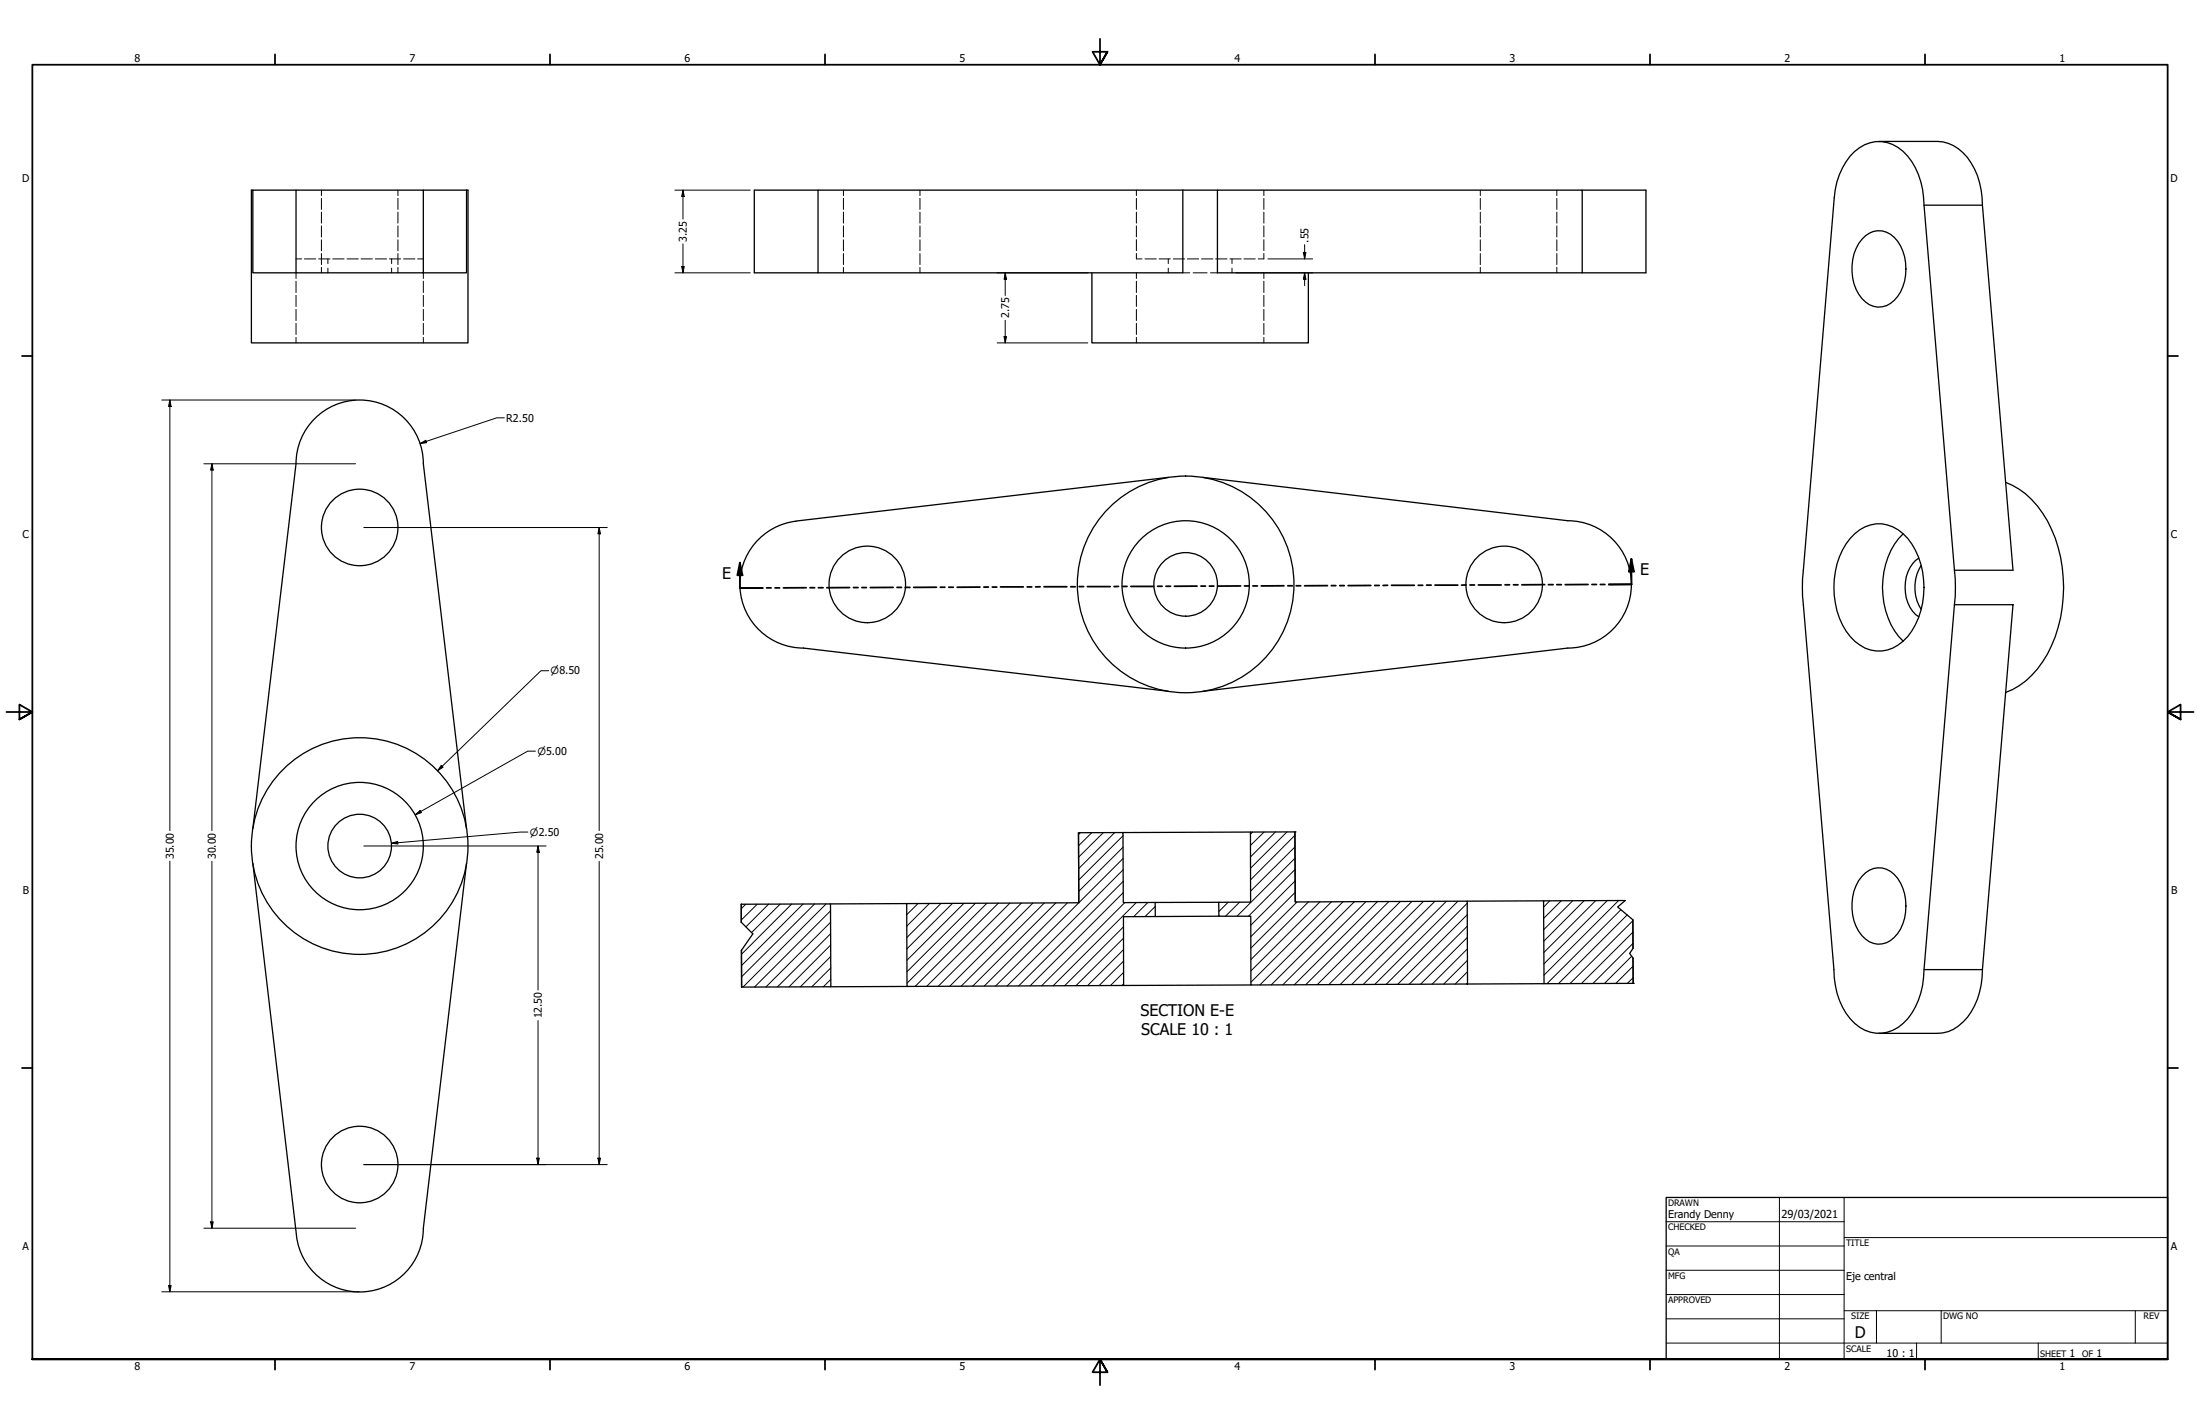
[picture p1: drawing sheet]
<svg xmlns="http://www.w3.org/2000/svg" width="864mm" height="559mm" viewBox="0 0 864 559" stroke-linecap="round" stroke-linejoin="round" font-family="sans-serif">
<!-- layer: Hatch (ANSI) -->
<g fill="none" stroke="#000" stroke-width=".39">
<path d="M424.1 326.8l-.7 .7M428.6 326.8l-5.2 5.1M433.1 326.8l-9.7 9.6M437.6 326.7l-14.2 14.2M440.9 336.9l-50.1 50M440.9 332.4l-17.5 17.4M440.9 327.9l-17.5 17.5M491.7 326.5l-.8 .8M496.2 326.5l-5.3 5.3M500.7 326.5l-9.8 9.8M505.2 326.5l-14.3 14.2M508.3 327.8l-17.4 17.4"/>
<path d="M508.4 336.7l-22.8 22.8M508.4 332.3l-17.5 17.4M292.7 354.8l-1.7 1.8M297.2 354.8l-6.2 6.2M301.8 354.8l-9 8.9M306.3 354.8l-11.3 11.2M310.8 354.8l-19.7 19.7M315.3 354.7l-24.2 24.2M319.8 354.7l-28.7 28.6M324.3 354.7l-32.6 32.6M326 357.4l-29.8 29.9M360.4 354.6l-4.5 4.4"/>
<path d="M364.9 354.5l-9 9M369.4 354.5l-13.4 13.4M373.9 354.5l-17.9 17.9M378.4 354.5l-22.4 22.4M382.9 354.5l-26.9 26.8M387.4 354.5l-31.4 31.3M391.9 354.4l-32.6 32.6M396.4 354.4l-32.6 32.6M400.9 354.4l-32.6 32.6M405.4 354.4l-32.6 32.6M410 354.3l-32.7 32.7M414.5 354.3l-32.7 32.7"/>
<path d="M419 354.3l-32.7 32.7M440.9 341.3l-45.5 45.6M440.9 350.3l-36.5 36.5M440.9 345.8l-41 41.1M441.5 354.2l-32.6 32.6M446 354.2l-32.6 32.6M450.5 354.2l-5.5 5.5M453.5 355.7l-4 4M482.1 354.1l-3.6 3.6M486.6 354l-5.5 5.5M508.4 345.7l-17.4 17.4M508.4 341.2l-18.3 18.3"/>
<path d="M508.4 350.1l-17.4 17.5M509.1 353.9l-18.1 18.1M513.7 353.9l-22.7 22.7M518.2 353.9l-27.2 27.1M522.7 353.9l-31.7 31.5M527.2 353.9l-32.7 32.6M531.7 353.8l-32.7 32.7M536.2 353.8l-32.6 32.7M540.7 353.8l-32.6 32.7M545.2 353.8l-32.6 32.6M549.7 353.8l-32.6 32.6M554.2 353.8l-32.6 32.6"/>
<path d="M558.7 353.8l-32.6 32.5M563.2 353.7l-32.6 32.6M567.8 353.7l-32.7 32.6M572.3 353.7l-32.7 32.6M575.9 359l-27.3 27.3M575.9 354.5l-31.8 31.8M608.3 353.5l-2.3 2.4M612.8 353.5l-6.8 6.9M617.3 353.5l-11.3 11.3M621.9 353.4l-15.9 15.9M626.4 353.4l-20.4 20.4M630.9 353.4l-24.9 24.9"/>
<path d="M635.4 353.4l-29.4 29.3M636.3 357l-29 29M638.7 359l-26.9 27M326 361.9l-25.3 25.4M326.1 375.3l-11.9 11.9M326.1 370.8l-16.4 16.5M326.1 366.4l-20.9 20.9M326.1 379.8l-7.4 7.4M441 368.2l-18.6 18.6M441 363.7l-23.1 23.1M441.1 377.1l-9.7 9.7M441.1 372.6l-14.2 14.2"/>
<path d="M576 372.4l-13.8 13.8M576 367.9l-18.3 18.3M576 363.4l-22.9 22.9M576.1 376.8l-9.4 9.4M640.5 375.2l-10.7 10.8M641 361.3l-24.7 24.7M641 379.2l-6.7 6.7M641 370.2l-15.7 15.8M641 365.8l-20.2 20.2M326.1 384.3l-2.9 2.9M441.1 386.1l-.7 .6M441.1 381.6l-5.2 5.1"/>
<path d="M576.1 385.8l-.4 .3M576.1 381.3l-4.9 4.9M641.1 383.7l-2.3 2.2"/>
</g>
<!-- layer: Hidden (ANSI) -->
<g fill="none" stroke="#000" stroke-width=".39">
<path d="M126.2 74.6v2.2M126.2 77.9v4.3M156.2 74.6v2.2M156.2 77.9v4.3M331.1 74.6v2.2M331.1 77.9v4.3M361.1 74.6v2.2M361.1 77.9v4.3M446.1 74.6v2.2M446.1 77.9v4.3M496.1 74.6v2.2M496.1 77.9v4.3"/>
<path d="M581.1 74.6v2.2M581.1 77.9v4.3M611.1 74.6v2.2M611.1 77.9v4.3M126.2 83.2v4.4M126.2 88.6v4.4M126.2 94.1v4.3M126.2 99.5v4.3M156.2 83.2v4.4M156.2 88.6v4.4M156.2 94.1v4.3M156.2 99.5v4.3"/>
<path d="M331.1 83.2v4.4M331.1 88.6v4.4M331.1 94.1v4.3M331.1 99.5v4.3M361.1 83.2v4.4M361.1 88.6v4.4M361.1 94.1v4.3M361.1 99.5v4.3M446.1 99.4v2.2h2.2M446.1 83.2v4.4M446.1 88.6v4.4M446.1 94v4.4"/>
<path d="M496.1 99.4v2.2h-2.2M496.1 83.2v4.4M496.1 88.6v4.4M496.1 94v4.4M581.1 83.2v4.4M581.1 88.6v4.4M581.1 94.1v4.3M581.1 99.5v4.3M611.1 83.2v4.4M611.1 88.6v4.4M611.1 94.1v4.3M611.1 99.5v4.3"/>
<path d="M116.2 101.6h2.2M116.2 107.1v2.2M116.2 110.4v4.4M116.2 115.9v4.4M119.5 101.6h4.5M125.1 101.6h4.4M126.2 104.9v2.2M128.7 101.6v1.8M128.7 105.2v1.9M130.6 101.6h4.5M136.2 101.6h4.5M141.7 101.6h4.5"/>
<path d="M147.3 101.6h4.5M152.8 101.6h4.5M153.7 101.6v1.8M153.7 105.2v1.9M156.2 104.9v2.2M158.4 101.6h4.5M164 101.6h2.2M166.2 107.1v2.2M166.2 110.4v4.4M166.2 115.9v4.4M331.1 104.9v2.2M361.1 104.9v2.2"/>
<path d="M446.1 107.1v2.2M446.1 110.4v4.4M446.1 115.9v4.4M449.5 101.6h4.4M455 101.6h4.4M458.6 101.6v1.8M458.6 105.2v1.9M460.6 101.6h4.4M464.3 107.1h2.7M466.1 101.6h4.4M468.4 107.1h5.4M471.7 101.6h4.4"/>
<path d="M475.2 107.1h2.7M477.2 101.6h4.4M482.8 101.6h4.4M483.6 101.6v1.8M483.6 105.2v1.9M488.3 101.6h4.5M496.1 107.1v2.2M496.1 110.4v4.4M496.1 115.9v4.4M581.1 104.9v2.2M611.1 104.9v2.2M116.2 121.4v4.4"/>
<path d="M116.2 126.9v4.4M116.2 132.4v2.2M166.2 121.4v4.4M166.2 126.9v4.4M166.2 132.4v2.2M446.1 121.4v4.4M446.1 126.9v4.4M446.1 132.4v2.2M496.1 121.4v4.4M496.1 126.9v4.4M496.1 132.4v2.2"/>
</g>
<!-- layer: Visible (ANSI) -->
<g fill="none" stroke="#000" stroke-width=".51">
<path d="M737.6 55.5h22.9a17 17 0 0 1 14.6 10.8 32.5 32.5 0 0 1 3.1 14.2M99.3 74.6h-.6v60h85v-60h-17.5M116.2 74.6h50v32.5h-50zM116.2 74.6h-16.9v32.5h16.9M183.1 74.6v32.5h-16.9M321.1 74.6h-25v32.5h25v-32.5h143.2M464.3 74.6v32.5h-143.2M464.3 74.6h13.6M621.1 74.6h25v32.5h-168.2v-32.5h143.2v32.5M730.9 93.9a8.5 8.5 0 0 1 14 .8 19.3 19.3 0 0 1-1.3 23.2 8.2 8.2 0 0 1-12.7-.7 19.2 19.2 0 0 1 0-23.3zM755.3 80.5a28.9 28.9 0 0 0-8.3-21.1 13.8 13.8 0 0 0-20.8 1.9 29 29 0 0 0-6.2 16.3l-12.1 146.2a60.2 60.2 0 0 0 0 13.5l12 143.2a28.5 28.5 0 0 0 8.2 21.1 13.8 13.8 0 0 0 20.8-1.8 30.3 30.3 0 0 0 6.4-19.3M755.3 80.5h22.9l12 143.3h-23z"/>
<path d="M428.6 107.1v27.5h85v-27.5M458.7 187.3l-146.2 17.2a25 25 0 0 0-22 26.3 25 25 0 0 0 24.9 23.5l143.3 17M472.2 187.3l143.2 17a25 25 0 0 1 25 25 25 25 0 0 1-25 25l-143.2 17M787.3 189.3a33.3 33.3 0 0 1 18 18.4 57 57 0 0 1-1.6 49 32.3 32.3 0 0 1-16.4 15M728.1 209.4a13.7 13.7 0 0 1 20.8 1.9 32.2 32.2 0 0 1 0 38.5 14 14 0 0 1-22.6 0 32.2 32.2 0 0 1 0-38.5zM747.1 209.5a31 31 0 0 0-6.9 30.2 25.5 25.5 0 0 0 6.9 11.9M753.2 219a15 15 0 0 0-3.5 19.3l2.2 2.8 1.3 1M754.1 221.9a16.5 16.5 0 0 0 0 17.2M767.2 237.3h23l-12 143.2h-22.9zM767.2 223.8a60.2 60.2 0 0 1 0 13.5M99.3 338.8l17.1 146.1a25 25 0 0 0 26.2 22 25 25 0 0 0 23.6-24.9M99.3 325.2l16.9-143.2a25 25 0 0 1 25-25 25 25 0 0 1 25 25l16.9 143.2"/>
<path d="M183.1 338.8l-16.9 143.2M423.4 326.8l.1 27.5M490.9 326.5h17.4l.1 27.4 67.5-.3 .2 32.5-85.1 .4v-27h-12.5l-.1-5.4 12.5-.1zM490.9 326.5l-50.1 .2M508.3 326.5l.1 27.4M291 354.8v7.1M291 354.8h.1M291 354.8l35-.1 .1 32.5-35 .1v-14.4M355.9 354.6l67.6-.3-.1-27.5 17.4-.1 .1 27.5 12.6-.1v5.6h-12.5l.1 27-85.1 .4zM355.9 354.6l-29.9 .1M478.4 354.1h-24.9M478.5 359.5l-25 .2"/>
<path d="M605.9 353.5l-30 .1M638 353.4l-32.1 .1 .2 32.5 35-.1-.1-9.9 .1 9.9M732.3 342.5a8.4 8.4 0 0 1 12.6 2.2 19.3 19.3 0 0 1-1.3 23.2 8.2 8.2 0 0 1-12.7-.7 19.2 19.2 0 0 1 0-23.3zM291 372.9l.1 14.4M641 360.9v11.3M356 387.1l-29.9 .1M491 386.5l-49.9 .2M606.1 386l-30 .1M778.2 380.5a27.7 27.7 0 0 1-9.5 22.2 13 13 0 0 1-8.2 2.8h-22.9"/>
<circle cx="141.2" cy="207" r="15"/>
<circle cx="340.5" cy="229.3" r="15"/>
<circle cx="465.4" cy="229.3" r="42.5"/>
<circle cx="465.4" cy="229.3" r="12.5"/>
<circle cx="465.4" cy="229.3" r="25"/>
<circle cx="590.5" cy="229.3" r="15"/>
<circle cx="141.2" cy="332" r="25"/>
<circle cx="141.2" cy="332" r="12.5"/>
<circle cx="141.2" cy="332" r="42.5"/>
<circle cx="141.2" cy="457" r="15"/>
</g>
<!-- layer: Break Line (ANSI) -->
<path d="M638 353.4l-3 2.5 6 5M291 361.9l4.5 4.6-4.5 6.4M641 372.2l-1.3 1.9 1.3 1.9" fill="none" stroke="#000" stroke-width=".51"/>
<!-- layer: Visible (ANSI) -->
<g fill="#000">
<circle cx="508.3" cy="326.5" r=".25"/>
<circle cx="641.1" cy="385.9" r=".25"/>
</g>
<!-- layer: Section Line (ANSI) -->
<g fill="none" stroke="#000" stroke-width=".7">
<path d="M640.4 219.3l1 5h-2zM640.4 219.3l.1 10-9 .1M290.4 220.8l1.1 4.9h-2.1zM290.4 220.8v10h9M300.9 230.7h1.8M304.2 230.7h1.8M316.5 230.6l-9 .1M317.9 230.6h1.9M321.2 230.6h1.9M333.5 230.6h-9M335 230.6h1.8M338.3 230.6h1.8"/>
<path d="M350.6 230.5l-9 .1M352.1 230.5h1.8M355.3 230.5h1.9M367.6 230.4l-9 .1M369.1 230.4h1.8M372.4 230.4h1.8M384.7 230.4h-9M386.2 230.4h1.8M389.5 230.4h1.8M392.7 230.3h9M403.2 230.3h1.8M408.3 230.3h-1.8"/>
<path d="M409.8 230.3h9M420.3 230.3h1.8M423.6 230.2h1.8M426.8 230.2h9M439.1 230.1l-1.8 .1M440.6 230.1h1.8M443.9 230.1h9M454.4 230.1h1.8M457.7 230.1h1.8M469.9 230l-8.9 .1M471.4 230h1.8M474.7 230h1.8"/>
<path d="M487 229.9l-9 .1M488.5 229.9h1.8M491.8 229.9h1.8M504 229.9h-8.9M505.5 229.9h1.8M508.8 229.9h1.8M521.1 229.8l-9 .1M522.6 229.8h1.8M525.9 229.8h1.8M538.1 229.7l-8.9 .1M539.6 229.7h1.8M544.7 229.7h-1.8"/>
<path d="M546.2 229.7h9M556.7 229.7h1.8M560 229.6h1.8M563.3 229.6h9M575.5 229.6h-1.8M577 229.6h1.8M580.3 229.6h9M590.8 229.5h1.8M594.1 229.5h1.8M606.4 229.4l-9 .1M607.8 229.4h1.9M611.1 229.4h1.8"/>
<path d="M623.4 229.4h-9M624.9 229.4h1.8M628.2 229.4h1.8"/>
</g>
<g fill="#000">
<path d="M290.4 220.8l1.1 4.9h-2.1z" fill-rule="evenodd"/>
<path d="M640.4 219.3l1 5h-2z" fill-rule="evenodd"/>
</g>
<!-- layer: Border (ANSI) -->
<g fill="none" stroke="#000" stroke-width=".7">
<path d="M431.8 15.2v10.2l-2.9-5.1h5.8l-2.9 5.1 2.9-5.1M107.9 21.3v4.1M215.9 21.3v4.1M323.8 21.3v4.1M539.8 21.3v4.1M647.7 21.3v4.1M755.6 21.3v4.1M8.6 139.7h4.1M850.9 139.7h4.1M2.5 279.4h10.2l-5.1-2.9v5.8l5.1-2.9-5.1 2.9M861.1 279.4h-10.2l5.1-2.9v5.8l-5.1-2.9 5.1 2.9M8.6 419.1h4.1"/>
<path d="M850.9 419.1h4.1M12.7 533.4v-508h838.2v508h-838.2h838.2M107.9 533.4v4.1M215.9 533.4v4.1M323.8 533.4v4.1M434.7 538.5l-2.9-5.1 2.9 5.1h-5.8l2.9-5.1v10.2M539.8 533.4v4.1M647.7 533.4v4.1M755.6 533.4v4.1"/>
</g>
<!-- layer: Title (ANSI) -->
<g fill="none" stroke="#000" stroke-width=".39">
<path d="M654 479.4h69.9M698.5 469.9v63.5M723.9 469.9v63.5M654 488.9h69.9M654 498.5h69.9M723.9 485.6h127M654 508h69.9M654 517.5h69.9M723.9 514.3h127M736.6 514.3v12.7M762 514.3v12.7M838.2 514.3v12.7"/>
<path d="M654 527h196.9M752.3 527v6.4M800.1 527v6.4"/>
</g>
<path d="M654 469.9h196.9v63.5h-196.9z" fill="none" stroke="#000" stroke-width=".51"/>
<!-- layer: Dimension (ANSI) -->
<g fill="none" stroke="#000" stroke-width=".39">
<path d="M264.9 74.6h29.6M268.1 74.6l.5 2.5h-1zM268.1 74.6v11.4M268.1 95.7v11.4M511.6 99.1h1l-.5 2.5zM512.1 96v5.6M264.9 107.1h29.6M267.6 104.6h1l-.5 2.5zM391.4 107.1h35.6M394.6 107.1l.5 2.5h-1zM394.6 107.1v8.9M485.2 107.1h30.1"/>
<path d="M497.7 101.6h17.6M512.1 107.1l.5 2.5h-1zM512.1 107.1v5M391.4 134.6h35.6M394.1 132.1h1l-.5 2.5zM394.6 125.7v8.9M63.5 157h76.1M66.7 157l.5 2.5h-1zM66.7 157v168.9M164.9 174.1l2.2-1.3 .3 .9zM198 164h-3l-30.1 10.1M80 182h59.6"/>
<path d="M83.2 182l.5 2.5h-1zM83.2 182v143.9M142.8 207h95.6M235.2 207l.5 2.5h-1zM235.2 207v118.9M215.4 263.2h-3.1l-40.5 39.3M210.2 294.8h-3.1l-44.1 24.9M163 319.7l1.9-1.6 .5 .8zM173.2 300.4l.7 .7-2.1 1.4zM66.7 337.9v169M83.2 338v144M142.8 332h71.6"/>
<path d="M153.7 330.9l2.4-.7 .1 1zM207.2 326.5h-3l-50.5 4.4M211.2 332l.5 2.5h-1zM211.2 332v56.5M235.2 338v119M211.2 400.5v56.5M142.8 457h95.6M210.7 454.5h1l-.5 2.5zM234.7 454.5h1l-.5 2.5zM82.7 479.5h1l-.5 2.5zM80 482h59.6M63.5 506.9h77.5"/>
<path d="M66.2 504.4h1l-.5 2.5z"/>
</g>
<g fill="#000">
<path d="M268.1 74.6l.5 2.5h-1z" fill-rule="evenodd"/>
<path d="M511.6 99.1h1l-.5 2.5z" fill-rule="evenodd"/>
<path d="M267.6 104.6h1l-.5 2.5z" fill-rule="evenodd"/>
<path d="M394.6 107.1l.5 2.5h-1z" fill-rule="evenodd"/>
<path d="M512.1 107.1l.5 2.5h-1z" fill-rule="evenodd"/>
<path d="M394.1 132.1h1l-.5 2.5z" fill-rule="evenodd"/>
<path d="M66.7 157l.5 2.5h-1z" fill-rule="evenodd"/>
<path d="M164.9 174.1l2.2-1.3 .3 .9z" fill-rule="evenodd"/>
<path d="M83.2 182l.5 2.5h-1z" fill-rule="evenodd"/>
<path d="M235.2 207l.5 2.5h-1z" fill-rule="evenodd"/>
<path d="M163 319.7l1.9-1.6 .5 .8z" fill-rule="evenodd"/>
<path d="M173.2 300.4l.7 .7-2.1 1.4z" fill-rule="evenodd"/>
<path d="M153.7 330.9l2.4-.7 .1 1z" fill-rule="evenodd"/>
<path d="M211.2 332l.5 2.5h-1z" fill-rule="evenodd"/>
<path d="M210.7 454.5h1l-.5 2.5z" fill-rule="evenodd"/>
<path d="M234.7 454.5h1l-.5 2.5z" fill-rule="evenodd"/>
<path d="M82.7 479.5h1l-.5 2.5z" fill-rule="evenodd"/>
<path d="M66.2 504.4h1l-.5 2.5z" fill-rule="evenodd"/>
</g>
<g font-size="6.3">
<text x="283.5" y="227.3">E</text>
<text x="643.9" y="225.8">E</text>
<text x="447.7" y="398.5">SECTION E-E</text>
<text x="448" y="406">SCALE 10 : 1</text>
<text x="728.1" y="524.9">D</text>
</g>
<text font-size="4.3" x="699.3" y="478">29/03/2021</text>
<g font-size="4.2">
<text x="52.8" y="24.4">8</text>
<text x="160.8" y="24.4">7</text>
<text x="268.7" y="24.4">6</text>
<text x="376.7" y="24.4">5</text>
<text x="484.6" y="24.4">4</text>
<text x="592.6" y="24.4">3</text>
<text x="700.5" y="24.4">2</text>
<text x="808.5" y="24.4">1</text>
<text x="8.8" y="71.4">D</text>
<text x="852" y="71.4">D</text>
<text x="269.6" y="94.9" transform="rotate(-90 269.6 94.9)">3.25</text>
<text x="513.6" y="95.2" transform="rotate(-90 513.6 95.2)">.55</text>
<text x="396.1" y="124.9" transform="rotate(-90 396.1 124.9)">2.75</text>
<text x="198.8" y="165.5">R2.50</text>
<text x="8.9" y="211.1">C</text>
<text x="852.2" y="211.1">C</text>
<text x="68.2" y="337.2" transform="rotate(-90 68.2 337.2)">35.00</text>
<text x="84.7" y="337.2" transform="rotate(-90 84.7 337.2)">30.00</text>
<text x="236.7" y="337.2" transform="rotate(-90 236.7 337.2)">25.00</text>
<text x="9" y="350.8">B</text>
<text x="852.2" y="350.8">B</text>
<text x="212.7" y="399.7" transform="rotate(-90 212.7 399.7)">12.50</text>
<text x="654.8" y="477.8">Erandy Denny</text>
<text x="8.9" y="490.5">A</text>
<text x="852.2" y="490.5">A</text>
<text x="724.7" y="502.2">Eje central</text>
<text x="740.6" y="532.6">10 : 1</text>
<text x="812.4" y="532.6">1</text>
<text x="823" y="532.6">1</text>
<text x="52.8" y="537.5">8</text>
<text x="160.8" y="537.5">7</text>
<text x="268.7" y="537.5">6</text>
<text x="376.7" y="537.5">5</text>
<text x="484.6" y="537.5">4</text>
<text x="592.6" y="537.5">3</text>
<text x="700.5" y="537.5">2</text>
<text x="808.5" y="537.5">1</text>
</g>
<g font-size="3.9">
<text x="216.2" y="264.7">⌀8.50</text>
<text x="210.9" y="296.3">⌀5.00</text>
<text x="208" y="328">⌀2.50</text>
</g>
<g font-size="3.5">
<text x="654.8" y="473.2">DRAWN</text>
<text x="654.8" y="482.8">CHECKED</text>
<text x="724.7" y="488.9">TITLE</text>
<text x="654.8" y="492.3">QA</text>
<text x="654.8" y="501.8">MFG</text>
<text x="654.8" y="511.4">APPROVED</text>
<text x="726.7" y="517.7">SIZE</text>
<text x="762.8" y="517.7">DWG NO</text>
<text x="841.4" y="517.7">REV</text>
<text x="724.7" y="530.4">SCALE</text>
<text x="800.9" y="532.6">SHEET</text>
<text x="817.4" y="532.6">OF</text>
</g>
</svg>
